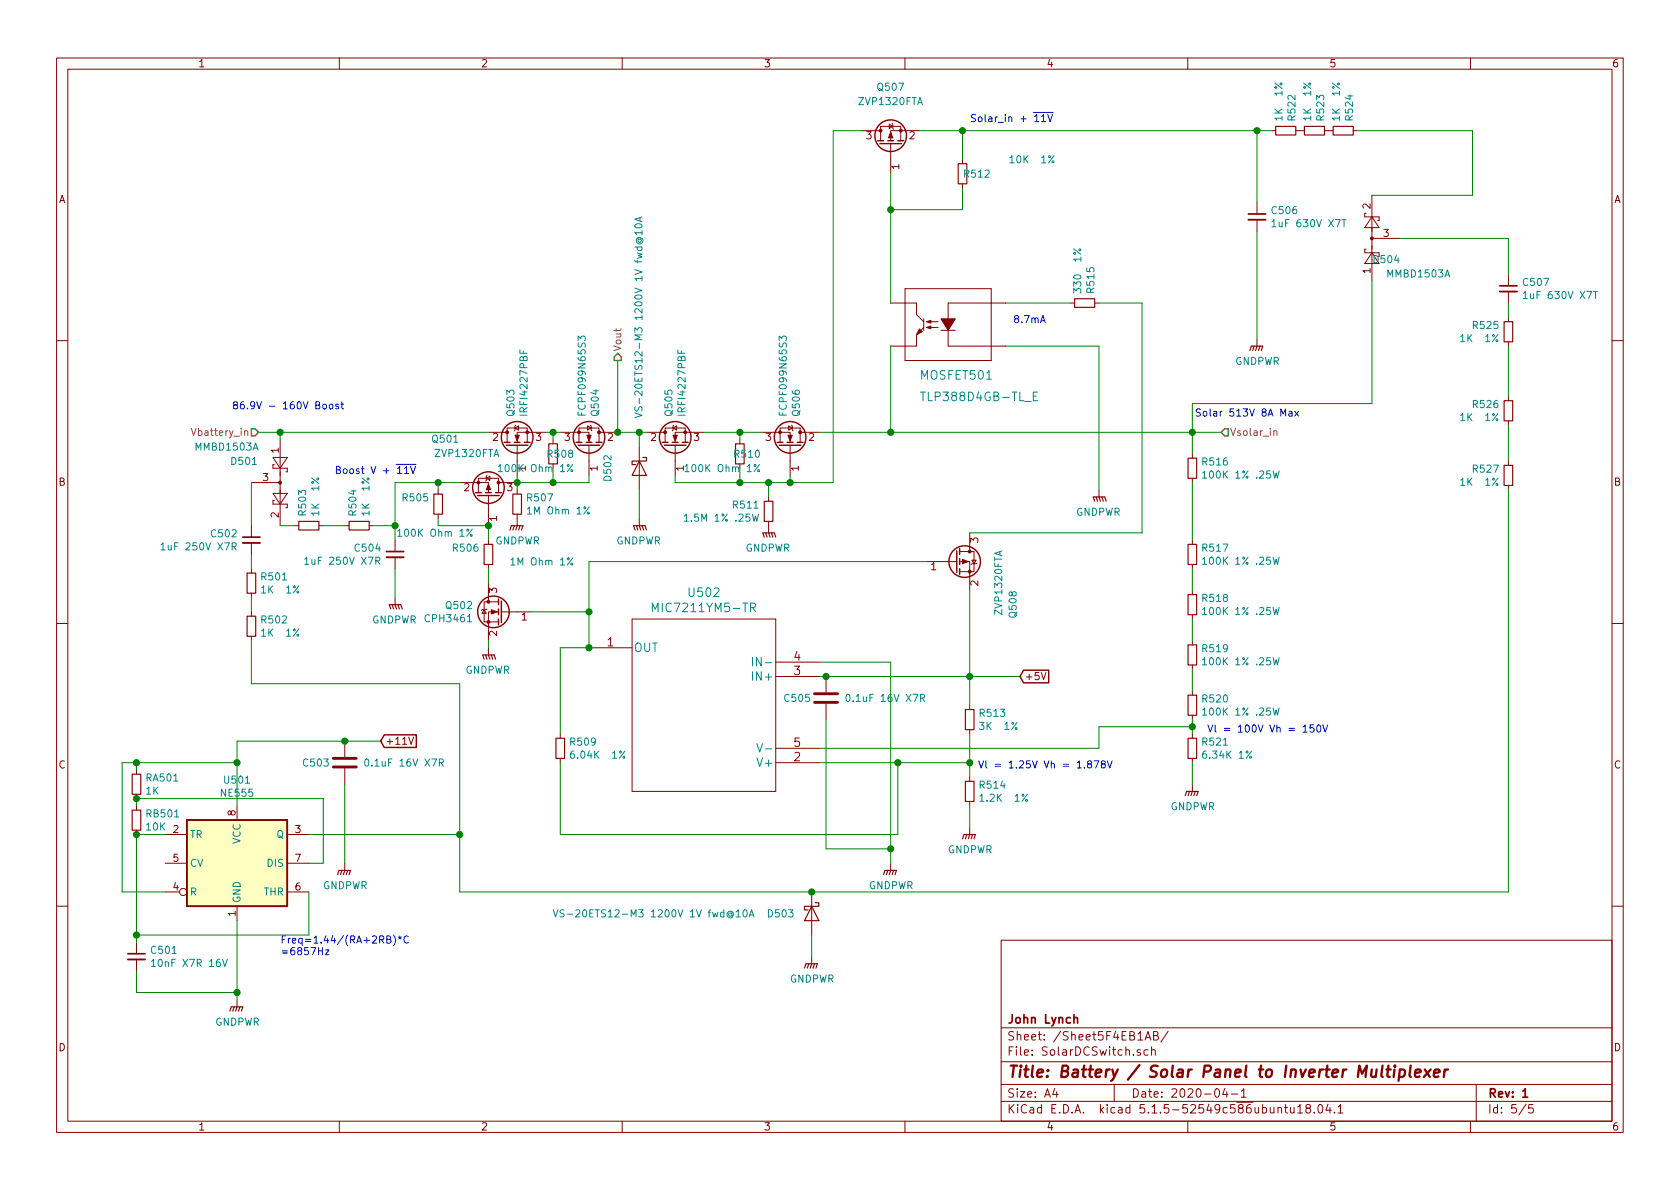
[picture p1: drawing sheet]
<svg xmlns="http://www.w3.org/2000/svg" width="297mm" height="210mm" viewBox="0 0 297 210" stroke-linecap="round" stroke-linejoin="round" font-family="sans-serif">
<g fill="none" stroke="#840000" stroke-width=".18">
<path d="M10 10.3h277v189.9h-277zM12 12.2h273v186.1h-273zM60 10.3v1.9M110 10.3v1.9M160 10.3v1.9M210 10.3v1.9M260 10.3v1.9M152.4 23.1h3.3M155.7 24.9v-2.6h3.6v2.6M157.2 22l.7 .3-.7 .4zM157.5 25.4v5.3M157.7 21.8l.2 .2v.7l.1 .2"/>
<path d="M162.6 23.1h-5.1v1.8M170.2 28.2v.8M170.2 32.5v.8M222.2 35.8v2M222.2 38.9v2M224.8 23.1h.8M229.1 23.1h1.5M234.2 23.1h1.5M239.3 23.1h.7M241.6 37.7h-.3v.6h2.5v.7h-.2M242.6 38.3l1.2 2h-2.5zM242.6 34.5v15.3"/>
<path d="M157.5 53.6h4.6v2l1.2 1.3M160 51h15.3v12.7h-15.3zM163.3 57.9l-1.2 1.3v2h-4.6M163.3 56.4v2M163.8 56.9h2.1M163.8 57.9h2.1M166.4 58.4h2.5M167.6 58.4v2.8h10.2M177.8 53.6h-10.2v2.8M189.2 53.6h.8M193.5 53.6h.8M222.2 59.9v1.3"/>
<path d="M241.6 44.1h-.3v.6h2.5M242.6 44.7l1.2 1.9h-2.5zM242.6 42.2h5M266.7 48.5v2M266.7 51.6v2M266.7 56.1v.8M10 60.2h2M49.5 77.7v15.3M86.4 76.4h3.3M89.7 78.2v-2.5h3.5v2.5M91.1 75.7l.6-.4v.8zM91.2 75.2l-.1 .1v.8l-.2 .1"/>
<path d="M91.4 78.7v5.4M96.5 76.4h-5.1v1.8M97.8 77.7v.8M99.1 76.4h5v1.8M102.4 78.2v-2.5h3.5v2.5M103.9 75.3l.6 .4-.6 .4zM104.1 78.7v5.4M104.4 75.2l.1 .1v.8l.1 .1M105.9 76.4h3.3M113 79v7.6M114.3 76.4h3.3M117.6 78.2v-2.5h3.6v2.5"/>
<path d="M119 75.7l.6-.4v.8zM119.1 75.2l-.1 .1v.8l-.1 .1M119.4 78.7v5.4M124.5 76.4h-5.1v1.8M130.8 77.7v.8M134.6 76.4h5.1v1.8M137.9 78.2v-2.5h3.6v2.5M139.4 75.3l.7 .4-.7 .4zM139.7 78.7v5.4M140 75.2l.1 .1v.8l.1 .1M141.5 76.4h3.3M266.7 60.4v.8"/>
<path d="M266.7 70.1v.8M266.7 74.4v.8M285 60.2h2M44.4 93v2M44.4 96v2M44.4 85.3h5.1M48.3 80.9h2.5l-1.3 1.9zM48.3 87.2h2.5l-1.3 1.9zM48.5 82.2h-.2v.6h2.5v.6h-.3M48.5 88.5h-.2v.6h2.5v.7h-.3M52.1 93h.7M56.4 93h.7"/>
<path d="M61 93h.7M65.3 93h.7M69.8 95.5v2M69.8 98.5v2.1M77.5 86.6v.8M77.5 90.9v.8M81.3 85.3h5.1v1.8M84.6 87.1v-2.5h3.5v2.5M86 84.6l.6-.4v.8zM86.1 84.1l-.1 .1v.8l-.1 .1M86.4 87.6v5.4M86.4 95.5v.8"/>
<path d="M86.4 99.8v.8M88.1 85.3h3.3M91.4 86.6v.8M91.4 90.9v2.1M113 91.7v1.3M135.9 87.9v.7M135.9 92.2v2M163.8 99.3h5.4M169.7 99.3h1.7v5.1M169.7 97.5h2.5v3.6h-2.5M171.4 94.2v3.3M171.8 99.1h.8l-.4 .6z"/>
<path d="M172.7 99.6l-.1 .1h-.8l-.1 .1M194.3 86.6v1.3M210.8 80.3v.7M210.8 84.6v.7M210.8 95.5v.8M210.8 99.8v.8M266.7 81.5v.8M266.7 85.8v.8M10 110.3h2M44.4 100.6v.7M44.4 104.9v.8M44.4 108.2v.8"/>
<path d="M44.4 112.5v.8M69.8 105.7v1.2M85.6 107.8l.4 .7h-.8zM86.1 107.7l-.1 .1h-.8l-.1 .1M86.4 103.1v3.3M86.4 114.5v1.3M88.1 108.2h-1.7v5.1M88.1 106.4h-2.5v3.6h2.5M88.6 108.2h5.4M104.1 114.5h7.7M111.8 109.5h25.4v30.4h-25.4zM137.2 119.6h7.6"/>
<path d="M137.2 117.1h7.6M146 119.6v2.8M184.1 118.9l.4 1.3 .4-1.3M210.8 104.4v.8M210.8 108.7v.8M210.8 113.3v.7M210.8 117.6v.8M285 110.3h2M24.1 136.1v.8M61 131.1v2.8M61 135.9v2.8M72.3 130.3l.4 1.3 .4-1.3"/>
<path d="M99.1 129.8v.8M99.1 134.1v.8M137.2 134.9h7.6M137.2 132.3h7.6M146 124.5v2.7M171.4 124.7v.8M171.4 129v.8M171.4 137.4v.8M210.8 122.2v.7M210.8 126.5v.7M210.8 129.8v.8M210.8 134.1v.8"/>
<path d="M210.8 138.7v1.2M24.1 140.5v.7M24.1 142.5v.8M24.1 146.8v.8M29.2 147.6h3.8M29.2 157.7h2.5M29.2 152.6h3.8M41.9 142.5v2.5M50.8 147.6h3.8M50.8 157.7h3.8M50.8 152.6h3.8M61 152.6v1.3"/>
<path d="M143.5 157.7v7.6M157.5 152.6v1.3M171.4 141.7v.8M171.4 146.3v1.3M10 160.2h2M24.1 166.6v2.1M24.1 169.7v2M41.9 160.3v2.5M41.9 176.8v1.2M143.5 169.2v1.2M177 166.3h108v32h-108zM285 160.2h2"/>
<path d="M60 198.3v1.9M110 198.3v1.9M160 198.3v1.9M177 194.8h108M177 191.8h108M177 187.8h108M177 181.8h108M186.5 192.5l-.4 1h1M186.8 193v1M197 191.8v3M201.6 185.7a.37 .37 0 0 0-.6 .1l.1 .2 .5 .2 .1 .1-.2 .3-.5-.1M202.5 183.9l.5-1.5 .5 1.5"/>
<path d="M202.6 183.5h.7M203 185.7l-.5-.1-.2 .3v.6l.2 .1 .5-.1M203.6 185.7h.1a.37 .37 0 0 1 .6 .1v.8M203.6 185.1v1.5M204 183.1h.6l.1-.3-.1-.3-.6-.1v1.5h.5l.3-.3a.41 .41 0 0 0-.3-.5M206.6 182.3l-1.3 2M210 198.3v1.9M215 192.6l.1-.1a.81 .81 0 0 1 .6 .6 .81 .81 0 0 1-.3 .8l-.1 .1a.8 .8 0 0 1-.6-.6 .8 .8 0 0 1 .3-.8zM216.6 192.5l-.4 1h.9M216.9 193v1M217.7 193.5h1.1M219.5 193l.4-.5v1.5"/>
<path d="M219.5 194h.8M226 196l.2-.2 .3 .1 .1 .9M227.1 195.8h.6M227.3 195.3v1.3l.4 .2M228.2 195.8v.9l.4 .1 .2-.1M228.8 195.8v1M229.4 195.8l.5-.5v1.5M229.4 196.8h.9M231.2 196l-.3-.2v-.3a.48 .48 0 0 1 .7-.1l.1 .2-.1 .3-.6 .1-.1 .3v.4l.3 .1 .4-.1 .1-.2v-.2l-.3-.3M232.4 196.7v.1M233.1 195.5l.3-.2a.8 .8 0 0 1 .5 .8 .8 .8 0 0 1-.5 .7l-.3-.1-.1-.4zM234.8 195.2l-.4 1.1h1"/>
<path d="M235.2 195.8v1M235.9 196.7v.1M236.6 195.8l.4-.5v1.5M236.6 196.8h.8M260 198.3v1.9M261 191.8v6.5M269.8 195.2l-1.2 2M271 195.3h-.7v.7l.2-.1 .5 .1 .1 .2-.1 .5-.2 .1-.5-.1"/>
<circle cx="32.4" cy="157.7" r=".63"/>
</g>
<path d="M220.7 37.8h3.1M265.2 50.5h3M42.9 95h3.1M68.3 97.5h3.1M22.6 168.7h3.1M189.9 180.1l.2-.2 .4 .1v.9M269.2 193l.5-.5v1.5M269.2 194h.9" fill="none" stroke="#840000" stroke-width=".3"/>
<g fill="none" stroke="#840000" stroke-width=".41">
<path d="M244.4 188.4l-.2 1.8 .3 .2M245.1 189.1h.8M245.5 188.4l-.2 1.8 .1 .1 .3 .1M246.6 189.1l-.2 1.3M246.6 188.4l-.1 .1 .1 .1 .1-.1-.1-.1v.2M247.5 189.2a.68 .68 0 0 1 .9 .1v.8a.66 .66 0 0 1-1 .2M247.5 189.1l-.2 2M249.4 188.4l-.2 1.8 .3 .2M250.2 189.8l1-.2-.1-.4-.5-.1-.4 .3v.9l.2 .1 .6-.1M251.9 189.1l.9 1.3M253 189.1l-1.3 1.3M253.5 189.8l1-.2v-.4l-.6-.1-.3 .3v.9l.1 .1 .6-.1"/>
<path d="M255.4 189.1l-.1 1.3M256 189.1a.55 .55 0 0 0-.6 .4"/>
</g>
<path d="M58.9 135.6h4.1M58.9 134.1h4.1M144 124.2h4.1M144 122.7h4.1" fill="none" stroke="#840000" stroke-width=".51"/>
<g fill="none" stroke="#008484" stroke-width=".18">
<path d="M112.3 39.7a.83 .83 0 0 1 1.2 .2 .67 .67 0 0 1-.6 .4 .67 .67 0 0 1-.7-.4zM113.2 38.5v.6M113.5 38.4l-1.3 .4 1.3 .4M178.6 27.9l.3-.4v1.3M178.6 28.8h.7M186.4 27.5l-1 1.3M224.9 39.2l.3-.4v1.3M237.3 38.8h.7M189.8 51.8v-.8l.5 .5 .1-.4 .5-.1 .2 .3-.1 .5M189.8 44l1.3 1M190.8 44.1h.3v.2h-.3zM224.9 40.1h.7"/>
<path d="M269.3 51.9l.4-.4v1.3M269.3 52.8h.8M281.7 51.5h.7M112.2 73l1.3 .5-1.3 .4M112.3 71.9l-.1 .5 .2 .2 .2 .1 .2-.2 .2-.4 .3-.2 .2 .3v.5M162.7 69.3h.9M182.7 70h.5M183.4 69.3h-.7v1.6h.7M28.5 96.3l.3-.3v1.3M28.5 97.3h.7M41 96.6h.7v-.5l-.2-.1h-.5v1.3M41.4 96.6l.4 .7"/>
<path d="M53.9 98.9l.3-.4v1.3M53.9 99.8h.7M66.4 99.2l.7-.1v-.5l-.2-.1h-.5v1.3M66.8 99.2l.4 .6M70.3 93.9l.4-.3v1.2M70.3 94.8h.7M83.5 93.6l-1 1.2M88.1 82.5l.3-.4v1.3M88.1 83.4h.7M90.3 99l.4-.4v1.3M90.3 99.9h.8M93.2 90l.4-.4v1.3"/>
<path d="M93.2 90.9h.8M101.3 98.6l-1 1.3M101.3 82.1l-1 1.3M104.2 89.6l-1 1.3M121 91.3l.4-.4v1.3M121 92.2h.7M121.1 83.4h.7M133 90.9l.3 1.3 .3-.9 .2 .9 .3-1.3M134.3 82.1l-1 1.3M212.6 98.9l.4-.4v1.3M212.6 83.6l.4-.3v1.3M212.6 99.8h.8"/>
<path d="M212.6 84.6h.8M225.1 98.5l.3 1.3 .2-.9 .3 .9 .3-1.3M225.1 83.3l.3 1.3 .2-1 .3 1 .3-1.3M115.3 108.2v-1.6l.5 1.1 .6-1.1v1.6M132.7 107.4h.7l.2-.2-.1-.4-.2-.2h-.6v1.6M133 116.3v1.4M133 118.8v1.5M133.1 107.4l.5 .8M212.6 116.7l.4-.4v1.3M212.6 107.8l.4-.4v1.3M212.6 117.6h.8M212.6 108.7h.8"/>
<path d="M225.1 116.3l.3 1.3 .2-.9 .3 .9 .3-1.3M225.1 107.4l.3 1.3 .2-.9 .3 .9 .3-1.3M64.6 134.3l.2-.1a.69 .69 0 0 1 .4 .6 .69 .69 0 0 1-.4 .7l-.2-.1-.1-.4zM77.7 134.9l.6-.1v-.5l-.1-.1h-.5v1.3M78 134.9l.4 .6M101.5 132.8h-.3a.79 .79 0 0 0-.1 1.3l.4-.1 .1-.5-.3-.2h-.2l-.2 .2M110.2 133.8h.2v.2h-.2zM110.5 132.8l-1 1.3M133.8 131.5l.5 1.5 .5-1.5M135.3 132.4h1.1M149.7 122.9l.2-.1a.69 .69 0 0 1 .4 .6 .69 .69 0 0 1-.4 .6l-.2-.1-.1-.3zM162.8 123.4h.6v-.5l-.2-.1h-.4v1.2"/>
<path d="M163.1 123.4l.4 .6M212.6 125.5l.4-.3v1.3M212.6 126.5h.8M225.1 125.2l.3 1.3 .2-1 .3 1 .3-1.3M173.3 140.8l.3-.4v1.3M173.3 141.7h.7M181.7 140.4l-1 1.3M26.8 170l.3-.4v1.3M26.8 170.9h.7M39.3 169.6l.5 1.3 .4-1.3M97.8 160.9l.4 1.2 .5-1.2M99.7 161l-.4-.1-.2 .1-.1 .2 .1 .2 .5 .2 .1 .3-.2 .2h-.5"/>
<path d="M131.5 161l.2-.1a.67 .67 0 0 1 .4 .6 .67 .67 0 0 1-.4 .6l-.3-.2v-.2zM132.5 162.1l.4-1.2 .4 1.2M132.6 161.8h.6"/>
<circle cx="186.2" cy="28.6" r=".18"/>
<circle cx="83.3" cy="94.7" r=".18"/>
<circle cx="101.1" cy="83.2" r=".18"/>
<circle cx="101.1" cy="99.7" r=".18"/>
<circle cx="104" cy="90.7" r=".18"/>
<circle cx="134.1" cy="83.2" r=".18"/>
<circle cx="181.5" cy="141.5" r=".18"/>
</g>
<g fill="none" stroke="#840000" stroke-width=".2">
<path d="M169.4 29h1.5v3.5h-1.5zM225.6 22.3h3.5v1.6h-3.5zM230.6 22.3h3.6v1.6h-3.6zM235.7 22.3h3.6v1.6h-3.6zM190 52.8h3.5v1.6h-3.5zM265.9 56.9h1.6v3.5h-1.6zM97 78.5h1.6v3.5h-1.6zM130 78.5h1.6v3.5h-1.6zM221 62l.2-.8h2.1l-.3 .8M221.7 61.2l-.2 .8M222.2 61.2l-.2 .8M222.8 61.2l-.3 .8"/>
<path d="M265.9 70.9h1.6v3.5h-1.6zM52.8 92.2h3.6v1.5h-3.6zM61.7 92.2h3.6v1.5h-3.6zM76.7 87.4h1.5v3.5h-1.5zM85.6 96.3h1.5v3.5h-1.5zM90.2 93.7l.2-.7h2.1l-.3 .7M90.7 87.4h1.5v3.5h-1.5zM90.9 93l-.2 .7M91.4 93l-.2 .7M91.9 93l-.2 .7M112.3 93.7l-.3-.7h2l.3 .7M112.5 93l.3 .7"/>
<path d="M113 93l.3 .7M113 81.5l1.3 2.6h-2.5zM113.5 93l.3 .7M113.7 80.9h.6v.6h-2.5v.7h.6M135.1 88.6h1.6v3.6h-1.6zM135.1 95l-.2-.8h2l.3 .8M135.4 94.2l.2 .8M135.9 94.2l.2 .8M136.4 94.2l.3 .8M193.5 88.6l-.2-.7h2l.3 .7M193.8 87.9l.3 .7M194.3 87.9l.3 .7"/>
<path d="M194.8 87.9l.3 .7M210.1 96.3h1.5v3.5h-1.5zM210.1 81h1.5v3.6h-1.5zM265.9 82.3h1.6v3.5h-1.6zM43.7 109h1.5v3.5h-1.5zM43.7 101.3h1.5v3.6h-1.5zM69.1 107.7l-.3-.8h2.1l.2 .8M69.3 106.9l.3 .8M69.8 106.9l.3 .8M70.4 106.9l.2 .8M85.6 116.6l-.3-.8h2.1l.2 .8M85.9 115.8l.2 .8"/>
<path d="M86.4 115.8l.2 .8M86.9 115.8l.2 .8M210.1 114h1.5v3.6h-1.5zM210.1 105.2h1.5v3.5h-1.5zM23.4 136.9h1.5v3.6h-1.5zM98.3 130.6h1.5v3.5h-1.5zM170.7 125.5h1.5v3.5h-1.5zM170.7 138.2h1.5v3.5h-1.5zM210.1 130.6h1.5v3.5h-1.5zM210.1 122.9h1.5v3.6h-1.5zM210.3 139.9l-.2 .8M210.8 139.9l-.2 .8"/>
<path d="M211.3 139.9l-.2 .8M23.4 143.3h1.5v3.5h-1.5zM59.7 154.7l.2-.8h2.1l-.3 .8M60.5 153.9l-.3 .8M61 153.9l-.3 .8M61.5 153.9l-.3 .8M144.1 159.6h.7v.7h-2.6v.6h.7M156.2 154.7l.3-.8h2l-.3 .8M157 153.9l-.3 .8M157.5 153.9l-.3 .8M158 153.9l-.3 .8M170.2 148.3l.2-.7h2.1l-.3 .7"/>
<path d="M170.9 147.6l-.2 .7M171.4 147.6l-.2 .7M172 147.6l-.3 .7M209.5 140.7l.3-.8h2l-.2 .8M40.6 178.8l.3-.8h2l-.2 .8M41.4 178l-.3 .8M41.9 178l-.2 .8M42.4 178l-.2 .8M142.2 171.2l.3-.8h2l-.2 .8M143 170.4l-.3 .8M143.5 170.4l-.2 .8M143.5 160.3l1.3 2.5h-2.6z"/>
<path d="M144 170.4l-.2 .8"/>
</g>
<path d="M220.7 38.9h3.1M265.2 51.6h3M42.9 96h3.1M68.3 98.5h3.1M22.6 169.7h3.1" fill="none" stroke="#840000" stroke-width=".33"/>
<g fill="none" stroke="#840000" stroke-width=".25">
<path d="M155.2 24.9h1M155.6 25.4h3.8M157 24.9h1M158.7 24.9h1.1M89.2 78.2h1M89.5 78.7h3.8M90.9 78.2h1M92.7 78.2h1M101.9 78.2h1M102.2 78.7h3.8M103.6 78.2h1M105.4 78.2h1"/>
<path d="M117.1 78.2h1M117.5 78.7h3.8M118.9 78.2h1M120.6 78.2h1.1M137.4 78.2h1M137.8 78.7h3.8M139.2 78.2h1M141 78.2h1M84.1 87.1h1M84.5 87.6h3.8M85.9 87.1h1M87.6 87.1h1"/>
<path d="M169.2 97.4v3.8M169.7 97v1M169.7 98.8v1M88.1 105.9v1M88.1 107.7v1M88.1 109.5v1M88.6 106.3v3.8M169.7 100.6v1M181 118.5h4.4v2.2h-4.4l-.7-1.1zM67.9 129.9h5.7v2.3h-5.7l-.6-1.1zM33 145h17.8v15.3h-17.8z"/>
<circle cx="157.5" cy="24" r="2.79"/>
<circle cx="91.4" cy="77.3" r="2.79"/>
<circle cx="104.1" cy="77.3" r="2.79"/>
<circle cx="119.4" cy="77.3" r="2.79"/>
<circle cx="139.7" cy="77.3" r="2.79"/>
<circle cx="86.4" cy="86.2" r="2.79"/>
<circle cx="170.6" cy="99.3" r="2.79"/>
<circle cx="87.2" cy="108.2" r="2.79"/>
</g>
<g fill="#840000" stroke="#840000" stroke-width=".18">
<path d="M119 77h.8l-.4 1z"/>
<path d="M103.8 77h.7l-.4 1z"/>
<path d="M139.3 77h.8l-.4 1z"/>
<path d="M162.6 58.2l.5 .5-1 .5z"/>
<path d="M166.4 56.4h2.5l-1.3 2z"/>
<path d="M163.8 56.9l.8-.3v.5z"/>
<path d="M163.8 57.9l.8-.2v.5z"/>
<path d="M170.2 98.9l1 .4-1 .4z"/>
<path d="M157.5 23.4l.4 1h-.8z"/>
<path d="M91.1 77h.7l-.4 1z"/>
<path d="M86.4 85.6l.3 1h-.7z"/>
<path d="M86.9 107.8l1 .4-1 .4z"/>
<circle cx="121.2" cy="76.4" r=".25"/>
<circle cx="117.6" cy="76.4" r=".25"/>
<circle cx="102.4" cy="76.4" r=".25"/>
<circle cx="105.9" cy="76.4" r=".25"/>
<circle cx="137.9" cy="76.4" r=".25"/>
<circle cx="141.5" cy="76.4" r=".25"/>
<circle cx="171.4" cy="101.1" r=".25"/>
<circle cx="171.4" cy="97.5" r=".25"/>
<circle cx="242.6" cy="42.2" r=".25"/>
<circle cx="159.3" cy="23.1" r=".25"/>
<circle cx="155.7" cy="23.1" r=".25"/>
<circle cx="49.5" cy="85.3" r=".25"/>
<circle cx="93.2" cy="76.4" r=".25"/>
<circle cx="89.7" cy="76.4" r=".25"/>
<circle cx="84.6" cy="85.3" r=".25"/>
<circle cx="88.1" cy="85.3" r=".25"/>
<circle cx="86.4" cy="110" r=".25"/>
<circle cx="86.4" cy="106.4" r=".25"/>
</g>
<path d="M33 145h17.8v15.3h-17.8z" fill="#ffffc2" stroke="#ffffc2" stroke-width=".18"/>
<g fill="none" stroke="#008400" stroke-width=".18">
<path d="M152.4 23.1h-5.1v62.2h-27.9v-1.2M157.5 30.7v22.9M162.6 23.1h62.2M170.2 33.3v3.8h-12.7M170.2 23.1v5.1M222.2 23.1v12.7M240 23.1h20.3v11.4h-17.7M177.8 53.6h11.4M194.3 53.6h7.6v40.6h-30.5M222.2 40.9v19M242.6 49.8v21.6h-31.8v8.9M247.6 42.2h19.1v6.3"/>
<path d="M266.7 53.6v2.5M45.7 76.4h40.7M49.5 76.4v1.3M96.5 76.4h2.6M97.8 76.4v1.3M109.2 63.7v12.7h5.1M113 76.4v2.6M124.5 76.4h10.1M130.8 76.4v1.3M144.8 76.4h71.1M157.5 61.2v15.2M177.8 61.2h16.5v25.4"/>
<path d="M266.7 61.2v8.9M266.7 75.2v6.3M44.4 85.3v7.7M44.4 98v2.6M49.5 93h2.6M57.1 93h3.9M66 93h3.8M77.5 91.7v1.3h8.9v2.5M77.5 85.3v1.3M81.3 85.3h-11.5v10.2M91.4 84.1v2.5M97.8 82.8v2.5"/>
<path d="M104.1 84.1v1.2h-12.7M113 86.6v5.1M130.8 82.8v2.5M135.9 85.3v2.6M139.7 84.1v1.2M163.8 99.3h-59.7v15.2h-5v15.3M210.8 85.3v10.2M266.7 86.6v71.1h-185.4v-36.8h-36.9v-7.6M44.4 105.7v2.5M69.8 100.6v5.1M86.4 100.6v2.5M86.4 113.3v1.2"/>
<path d="M94 108.2h10.1M144.8 119.6h35.5M144.8 117.1h12.7v35.5M171.4 104.4v20.3M210.8 100.6v3.8M210.8 109.5v3.8M210.8 118.4v3.8M24.1 134.9v1.2M41.9 134.9h-20.3v22.8h7.6M61 138.7v13.9M67.3 131.1h-25.4v11.4M99.1 134.9v12.7h59.6v-12.7"/>
<path d="M144.8 134.9h26.6M146 127.2v22.9h11.5M171.4 129.8v7.6M210.8 127.2v2.6M210.8 134.9v3.8M210.8 128.5h-16.5v3.8h-49.5M24.1 142.5v-1.3h33v11.4h-2.5M29.2 147.6h-5.1v19M54.6 147.6h26.7M54.6 157.7v7.6h-30.5M171.4 142.5v3.8M24.1 171.7v3.8h17.8"/>
<path d="M41.9 162.8v14M143.5 165.3v3.9"/>
</g>
<path d="M33.8 75.7l.4 1.3 .5-1.3M225.2 76.3l.2-.1h.3l.1 .8" fill="none" stroke="#848400" stroke-width=".18"/>
<path d="M44.4 75.8h.7l.6 .6-.6 .7h-.7zM109.2 62.5l.7 .6v.6h-1.3v-.6zM215.9 76.4l.6-.6h.7v1.3h-.7z" fill="none" stroke="#848400" stroke-width=".25"/>
<g fill="none" stroke="#0000c2" stroke-width=".18">
<path d="M182.7 19.9h3.5M184.1 20.6l.4-.4v1.3M184.1 21.5h.8M185.2 20.2l.5 1.3 .4-1.3M184 57.1l.4-1.3 .4 1.3M41.5 71.6l-.2-.1v-.3l.5-.2 .2 .3-.1 .2-.5 .1-.1 .2v.4l.2 .1h.4l.1-.2v-.3l-.2-.2M43.1 71l-.4 .1a.87 .87 0 0 0 0 1.2l.5-.1v-.6l-.5-.1-.2 .3M43.8 72.2v.1M45 71.6l-.2 .2h-.4l-.1-.2 .1-.5 .4-.1 .2 .2a.84 .84 0 0 1-.3 1.1h-.3M212.2 72.4l-.4-.1-.3 .3 .1 .3 .6 .2v.4l-.2 .1-.5-.1M212.8 72.9l.2-.2 .3 .1 .1 .2-.1 .5-.3 .1-.2-.1zM59.5 83.1l.5-.1 .1-.2v-.2l-.6-.1v1.2h.5l.1-.1 .1-.3-.3-.2"/>
<path d="M60.8 83l.3-.1 .3 .2-.2 .6h-.3l-.2-.2zM173.1 134.5l.4 1.3 .4-1.3M174.3 134.5v1.1l.2 .2M175.9 135.1h1M175.9 135.5h1M213.6 128.2l.4 1.3 .4-1.3M214.8 128.2v1.1l.2 .2M216.5 128.8h.9M216.5 129.2h.9M57.5 168h.7l-.7 .8h.7M68.4 166.1h.5l.2-.2-.1-.3-.6-.1v1.3h.5l.2-.3v-.2l-.3-.2M69.5 165.3a1.4 1.4 0 0 1 0 2"/>
<path d="M70.4 165.7l.3 .1 .3-.1M70.5 166.1l.2-.3 .2 .3M70.7 165.5v.3M72.2 165.6a.6 .6 0 0 0-.8 .4 .6 .6 0 0 0 .6 .8l.2-.2"/>
</g>
<g fill="#008400" stroke="#008400" stroke-width=".25">
<circle cx="130.8" cy="85.3" r=".51"/>
<circle cx="171.5" cy="119.6" r=".51"/>
<circle cx="170.2" cy="23.1" r=".51"/>
<circle cx="157.5" cy="150.1" r=".51"/>
<circle cx="104.1" cy="114.5" r=".51"/>
<circle cx="113" cy="76.4" r=".51"/>
<circle cx="139.7" cy="85.3" r=".51"/>
<circle cx="210.8" cy="76.4" r=".51"/>
<circle cx="143.5" cy="157.7" r=".51"/>
<circle cx="135.9" cy="85.3" r=".51"/>
<circle cx="77.5" cy="85.3" r=".51"/>
<circle cx="157.5" cy="76.4" r=".51"/>
<circle cx="171.5" cy="134.9" r=".51"/>
<circle cx="41.9" cy="175.5" r=".51"/>
<circle cx="24.1" cy="165.3" r=".51"/>
<circle cx="86.4" cy="93" r=".51"/>
<circle cx="24.1" cy="134.9" r=".51"/>
<circle cx="24.1" cy="147.6" r=".51"/>
<circle cx="24.1" cy="141.2" r=".51"/>
<circle cx="69.9" cy="93" r=".51"/>
<circle cx="61" cy="131.1" r=".51"/>
<circle cx="210.8" cy="128.5" r=".51"/>
<circle cx="109.2" cy="76.4" r=".51"/>
<circle cx="41.9" cy="134.9" r=".51"/>
<circle cx="158.8" cy="134.9" r=".51"/>
<circle cx="97.8" cy="76.4" r=".51"/>
<circle cx="104.1" cy="108.2" r=".51"/>
<circle cx="97.8" cy="85.3" r=".51"/>
<circle cx="81.3" cy="147.6" r=".51"/>
<circle cx="91.4" cy="85.3" r=".51"/>
<circle cx="49.5" cy="76.4" r=".51"/>
<circle cx="157.5" cy="37.1" r=".51"/>
<circle cx="146.1" cy="119.6" r=".51"/>
<circle cx="222.3" cy="23.1" r=".51"/>
<circle cx="130.8" cy="76.4" r=".51"/>
</g>
<text font-size="2.8" fill="#840000" x="178" y="190.5">Title: Battery / Solar Panel to Inverter Multiplexer</text>
<g font-size="2.1" fill="#008484">
<text x="162.9" y="67.1">MOSFET501</text>
<text x="163.5" y="70.9">TLP388D4GB-TL_E</text>
<text x="121.9" y="105.6">U502</text>
<text x="116.2" y="108.2">MIC7211YM5-TR</text>
<text x="112" y="115.3">OUT</text>
<text x="134.1" y="117.8">IN-</text>
<text x="133.6" y="120.4">IN+</text>
<text x="134.3" y="135.6">V+</text>
</g>
<g font-size="2.1" fill="#840000">
<text x="107.4" y="114.3">1</text>
<text x="140.4" y="119.4">3</text>
<text x="140.4" y="116.8">4</text>
<text x="140.4" y="134.6">2</text>
<text x="140.4" y="132.1">5</text>
<text x="178" y="184">Sheet: /Sheet5F4EB1AB/</text>
<text x="178" y="181">John Lynch</text>
<text x="178" y="186.7">File: SolarDCSwitch.sch</text>
<text x="178" y="196.9">KiCad E.D.A. kicad 5.1.5-52549c586ubuntu18.04.1</text>
<text x="178" y="194.1">Size: A4</text>
<text x="200" y="194.1">Date: 2020-04-1</text>
<text x="263" y="194.1">Rev: 1</text>
<text x="263" y="196.9">Id: 5/5</text>
</g>
<g font-size="1.8" fill="#840000">
<text x="35" y="11.9">1</text>
<text x="85" y="11.9">2</text>
<text x="135" y="11.9">3</text>
<text x="185" y="11.9">4</text>
<text x="235" y="11.9">5</text>
<text x="285" y="11.9">6</text>
<text x="153.2" y="24.6">3</text>
<text x="159" y="29.9" transform="rotate(-90 159 29.9)">1</text>
<text x="160.8" y="24.6">2</text>
<text x="10.4" y="35.9">A</text>
<text x="285.4" y="35.9">A</text>
<text x="242.3" y="36.9" transform="rotate(-90 242.3 36.9)">2</text>
<text x="244.6" y="41.9">3</text>
<text x="242.3" y="48.4" transform="rotate(-90 242.3 48.4)">1</text>
<text x="87.1" y="78">2</text>
<text x="94.8" y="78">3</text>
<text x="99.8" y="78">3</text>
<text x="107.5" y="78">2</text>
<text x="115.1" y="78">2</text>
<text x="122.7" y="78">3</text>
<text x="135.4" y="78">3</text>
<text x="143" y="78">2</text>
<text x="49.3" y="80.1" transform="rotate(-90 49.3 80.1)">1</text>
<text x="105.7" y="83.3" transform="rotate(-90 105.7 83.3)">1</text>
<text x="141.2" y="83.3" transform="rotate(-90 141.2 83.3)">1</text>
<text x="10.4" y="85.9">B</text>
<text x="46.5" y="85.1">3</text>
<text x="82.1" y="86.9">2</text>
<text x="89.7" y="86.9">3</text>
<text x="285.4" y="85.9">B</text>
<text x="49.3" y="91.5" transform="rotate(-90 49.3 91.5)">2</text>
<text x="87.9" y="92.2" transform="rotate(-90 87.9 92.2)">1</text>
<text x="173" y="96" transform="rotate(-90 173 96)">3</text>
<text x="164.6" y="100.8">1</text>
<text x="87.9" y="104.9" transform="rotate(-90 87.9 104.9)">3</text>
<text x="173" y="103.6" transform="rotate(-90 173 103.6)">2</text>
<text x="87.9" y="112.5" transform="rotate(-90 87.9 112.5)">2</text>
<text x="92.2" y="109.7">1</text>
<text x="181.1" y="120.3">+5V</text>
<text x="68.1" y="131.7">+11V</text>
<text x="10.4" y="135.9">C</text>
<text x="285.4" y="135.9">C</text>
<text x="30.6" y="147.3">2</text>
<text x="41.7" y="144.2" transform="rotate(-90 41.7 144.2)">8</text>
<text x="52.2" y="147.3">3</text>
<text x="30.6" y="152.4">5</text>
<text x="52.2" y="152.4">7</text>
<text x="30.6" y="157.5">4</text>
<text x="52.2" y="157.5">6</text>
<text x="41.7" y="162" transform="rotate(-90 41.7 162)">1</text>
<text x="10.4" y="185.9">D</text>
<text x="285.4" y="185.9">D</text>
<text x="35" y="199.9">1</text>
<text x="85" y="199.9">2</text>
<text x="135" y="199.9">3</text>
<text x="185" y="199.9">4</text>
<text x="235" y="199.9">5</text>
<text x="285" y="199.9">6</text>
</g>
<g font-size="1.8" fill="#008484">
<text x="155.3" y="16">Q507</text>
<text x="152" y="18.6">ZVP1320FTA</text>
<text x="226.7" y="20.9" transform="rotate(-90 226.7 20.9)">1K 1%</text>
<text x="229.1" y="21.2" transform="rotate(-90 229.1 21.2)">R522</text>
<text x="231.8" y="20.9" transform="rotate(-90 231.8 20.9)">1K 1%</text>
<text x="234.1" y="21.2" transform="rotate(-90 234.1 21.2)">R523</text>
<text x="236.9" y="20.9" transform="rotate(-90 236.9 20.9)">1K 1%</text>
<text x="239.2" y="21.2" transform="rotate(-90 239.2 21.2)">R524</text>
<text x="179.1" y="28.9">10K 1%</text>
<text x="170.6" y="31.4">R512</text>
<text x="225" y="37.9">C506</text>
<text x="225.7" y="40.2">1uF 630V X7T</text>
<text x="243" y="46.5">D504</text>
<text x="191.2" y="51.1" transform="rotate(-90 191.2 51.1)">330 1%</text>
<text x="193.5" y="51.7" transform="rotate(-90 193.5 51.7)">R515</text>
<text x="245.4" y="49.1">MMBD1503A</text>
<text x="269.4" y="50.6">C507</text>
<text x="270.1" y="52.9">1uF 630V X7T</text>
<text x="260.6" y="58.2">R525</text>
<text x="218.3" y="64.5">GNDPWR</text>
<text x="258.7" y="60.5">1K 1%</text>
<text x="113.6" y="71.2" transform="rotate(-90 113.6 71.2)">VS-20ETS12-M3 1200V 1V fwd@10A</text>
<text x="91" y="73.4" transform="rotate(-90 91 73.4)">Q503</text>
<text x="93.3" y="73.1" transform="rotate(-90 93.3 73.1)">IRFI4227PBF</text>
<text x="103.6" y="72.9" transform="rotate(-90 103.6 72.9)">FCPF099N65S3</text>
<text x="105.9" y="73.4" transform="rotate(-90 105.9 73.4)">Q504</text>
<text x="118.9" y="73.4" transform="rotate(-90 118.9 73.4)">Q505</text>
<text x="121.2" y="73.1" transform="rotate(-90 121.2 73.1)">IRFI4227PBF</text>
<text x="139.1" y="72.9" transform="rotate(-90 139.1 72.9)">FCPF099N65S3</text>
<text x="141.4" y="73.4" transform="rotate(-90 141.4 73.4)">Q506</text>
<text x="258.7" y="74.5">1K 1%</text>
<text x="260.6" y="72.2">R526</text>
<text x="34.7" y="79.7">MMBD1503A</text>
<text x="41" y="82.2">D501</text>
<text x="76.6" y="78.3">Q501</text>
<text x="77.1" y="80.8">ZVP1320FTA</text>
<text x="88.8" y="83.5">100K Ohm 1%</text>
<text x="93" y="83.3" transform="rotate(-90 93 83.3)">1</text>
<text x="97" y="80.9">R508</text>
<text x="120.9" y="83.3" transform="rotate(-90 120.9 83.3)">1</text>
<text x="121.8" y="83.5">100K Ohm 1%</text>
<text x="130" y="80.9">R510</text>
<text x="212.7" y="82.3">R516</text>
<text x="260.6" y="83.6">R527</text>
<text x="71.3" y="88.7">R505</text>
<text x="93.3" y="88.7">R507</text>
<text x="108.1" y="84.9" transform="rotate(-90 108.1 84.9)">D502</text>
<text x="129.7" y="89.9">R511</text>
<text x="213.4" y="84.6">100K 1% .25W</text>
<text x="258.7" y="85.9">1K 1%</text>
<text x="37.5" y="95">C502</text>
<text x="54.1" y="91" transform="rotate(-90 54.1 91)">R503</text>
<text x="56.4" y="90.7" transform="rotate(-90 56.4 90.7)">1K 1%</text>
<text x="63" y="91" transform="rotate(-90 63 91)">R504</text>
<text x="65.3" y="90.7" transform="rotate(-90 65.3 90.7)">1K 1%</text>
<text x="71" y="94.9">100K Ohm 1%</text>
<text x="93.7" y="91">1M Ohm 1%</text>
<text x="121.7" y="92.2">1.5M 1% .25W</text>
<text x="190.2" y="91.2">GNDPWR</text>
<text x="29.3" y="97.3">1uF 250V X7R</text>
<text x="54.7" y="99.9">1uF 250V X7R</text>
<text x="62.9" y="97.6">C504</text>
<text x="80.2" y="97.6">R506</text>
<text x="87.5" y="96.3">GNDPWR</text>
<text x="90.8" y="100">1M Ohm 1%</text>
<text x="108.9" y="96.3">GNDPWR</text>
<text x="131.8" y="97.6">GNDPWR</text>
<text x="212.7" y="97.6">R517</text>
<text x="213.4" y="99.9">100K 1% .25W</text>
<text x="46.4" y="102.6">R501</text>
<text x="46.7" y="104.9">1K 1%</text>
<text x="79" y="107.7">Q502</text>
<text x="212.7" y="106.4">R518</text>
<text x="46.4" y="110.3">R502</text>
<text x="46.7" y="112.6">1K 1%</text>
<text x="65.7" y="110.3">GNDPWR</text>
<text x="75.4" y="110">CPH3461</text>
<text x="177.2" y="108.5" transform="rotate(-90 177.2 108.5)">ZVP1320FTA</text>
<text x="179.8" y="109.1" transform="rotate(-90 179.8 109.1)">Q508</text>
<text x="213.4" y="108.8">100K 1% .25W</text>
<text x="82.2" y="119.1">GNDPWR</text>
<text x="212.7" y="115.3">R519</text>
<text x="213.4" y="117.6">100K 1% .25W</text>
<text x="138.8" y="124.1">C505</text>
<text x="150.4" y="124.1">0.1uF 16V X7R</text>
<text x="212.7" y="124.2">R520</text>
<text x="101" y="131.8">R509</text>
<text x="173.4" y="126.8">R513</text>
<text x="173.7" y="129.1">3K 1%</text>
<text x="212.7" y="131.8">R521</text>
<text x="213.4" y="126.5">100K 1% .25W</text>
<text x="53.7" y="135.6">C503</text>
<text x="65.4" y="135.6">0.1uF 16V X7R</text>
<text x="101.6" y="134.2">6.04K 1%</text>
<text x="213.1" y="134.2">6.34K 1%</text>
<text x="25.8" y="140.5">1K</text>
<text x="26" y="138.2">RA501</text>
<text x="39.2" y="140.9">NE555</text>
<text x="39.8" y="138.6">U501</text>
<text x="173.4" y="139.5">R514</text>
<text x="173.8" y="141.8">1.2K 1%</text>
<text x="206.9" y="143.3">GNDPWR</text>
<text x="25.9" y="146.9">10K</text>
<text x="26" y="144.5">RB501</text>
<text x="33.5" y="148.2">TR</text>
<text x="42.5" y="149.3" transform="rotate(-90 42.5 149.3)">VCC</text>
<text x="48.9" y="148.2">Q</text>
<text x="33.5" y="153.3">CV</text>
<text x="47.3" y="153.3">DIS</text>
<text x="167.5" y="150.9">GNDPWR</text>
<text x="33.5" y="158.4">R</text>
<text x="42.5" y="159.8" transform="rotate(-90 42.5 159.8)">GND</text>
<text x="46.7" y="158.4">THR</text>
<text x="57" y="157.2">GNDPWR</text>
<text x="153.6" y="157.2">GNDPWR</text>
<text x="100.5" y="162.2">VS-20ETS12-M3 1200V 1V fwd@10A</text>
<text x="135.9" y="162.2">D503</text>
<text x="26.9" y="168.7">C501</text>
<text x="27.6" y="171">10nF X7R 16V</text>
<text x="139.6" y="173.8">GNDPWR</text>
<text x="38" y="181.4">GNDPWR</text>
</g>
<g font-size="1.8" fill="#0000c2">
<text x="171.4" y="21.6">Solar_in + 11V</text>
<text x="179.1" y="57.1">8.7mA</text>
<text x="45.1" y="72.4">86.9V - 160V Boost</text>
<text x="214.1" y="73.7">Solar 513V 8A Max</text>
<text x="61.8" y="83.8">Boost V + 11V</text>
<text x="218.2" y="129.5">Vl = 100V Vh = 150V</text>
<text x="178.2" y="135.9">Vl = 1.25V Vh = 1.878V</text>
<text x="49.5" y="166.8">Freq=1.44/(RA+2RB)*C</text>
<text x="49.5" y="168.9">=6857Hz</text>
</g>
<g font-size="1.8" fill="#848400">
<text x="109.9" y="62.2" transform="rotate(-90 109.9 62.2)">Vout</text>
<text x="34.6" y="77.1">Vbattery_in</text>
<text x="217.4" y="77.1">Vsolar_in</text>
</g>
</svg>
